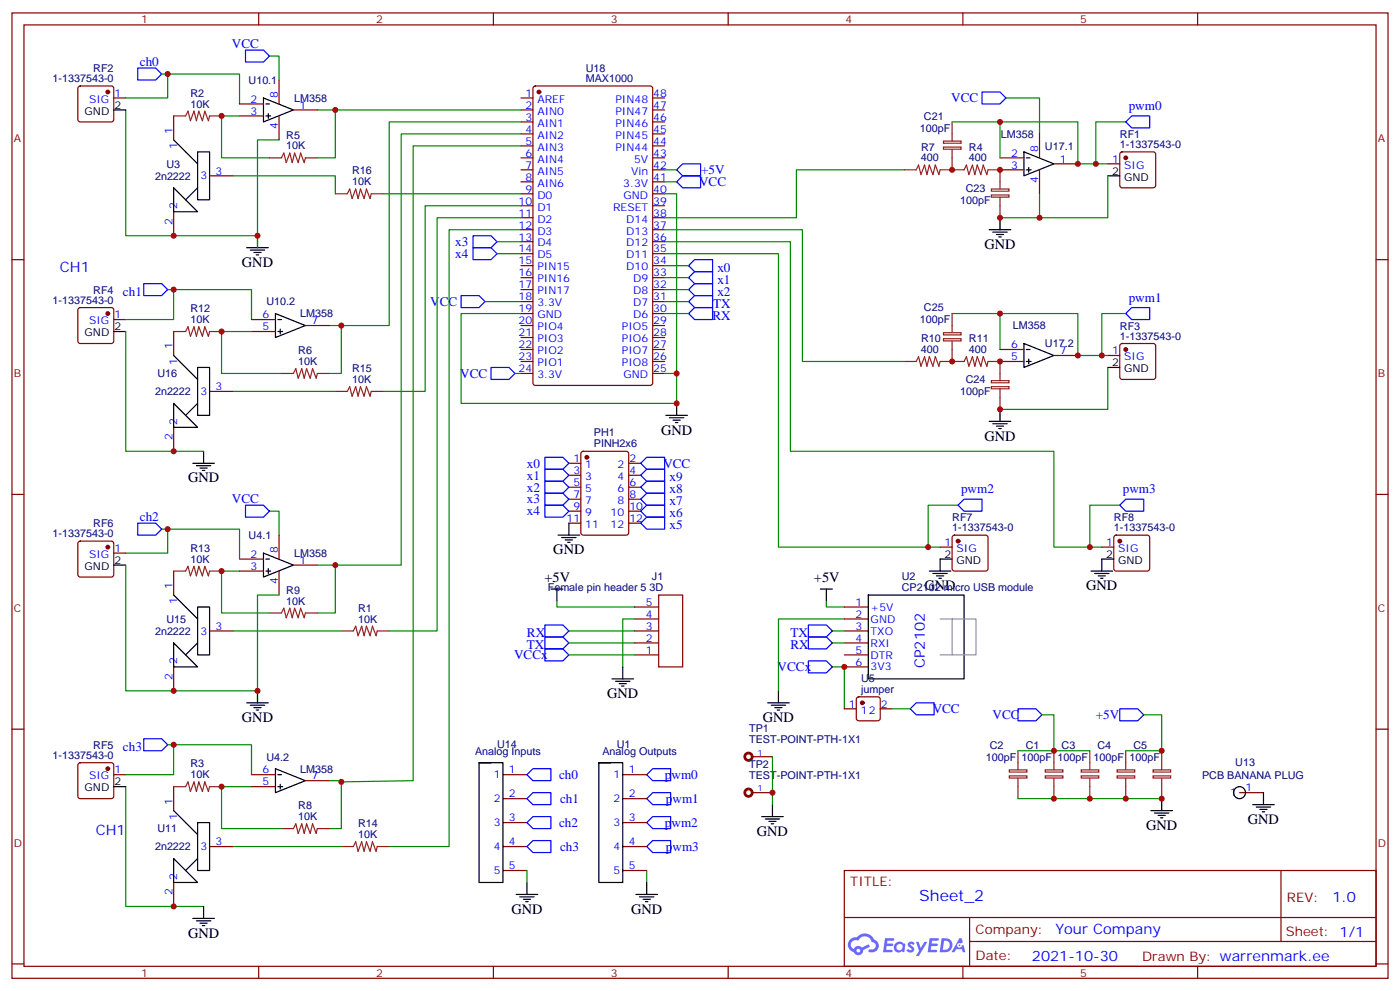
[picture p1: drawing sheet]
<svg xmlns="http://www.w3.org/2000/svg" width="412mm" height="292mm" viewBox="0 0 412 292" stroke-linecap="round" stroke-linejoin="round" font-family="sans-serif">
<g fill="none" stroke="#870000" stroke-width=".35">
<path d="M3.5 3.8h405.4v284.3h-405.4zM7.1 7.3h398.2v277.3h-398.2zM76.2 3.8v3.5M145.3 3.8v3.5M214.5 3.8v3.5M283.6 3.8v3.5M352.8 3.8v3.5M3.5 76.5h3.6M405.3 76.5h3.6M3.5 145.6h3.6M405.3 145.6h3.6M3.5 214.8h3.6"/>
<path d="M405.3 214.8h3.6M248.7 256.4h156.6v28.2h-156.6zM377.3 256.4v20.9M248.7 270.2h156.5M285.6 277.3h119.6M285.6 270.2v14.2M3.5 283.9h3.6M76.2 284.6v3.5M145.3 284.6v3.5M214.5 284.6v3.5M283.6 284.6v3.5M352.8 284.6v3.5"/>
<path d="M405.3 283.9h3.6"/>
</g>
<g fill="#5487ff">
<path d="M267.7 277.6a1.22 1.22 0 0 1 1.7 .2l-.4 .6a.47 .47 0 0 0-.3-.4 .47 .47 0 0 0-.5 .2l.1 .2a1.14 1.14 0 0 1 .8 1.8 1.14 1.14 0 0 1-1.9 0l-.2-.2 .5-.6 .7 .5a.29 .29 0 0 0 .3-.3 .29 .29 0 0 0-.2-.3 1.04 1.04 0 0 1-.6-1.7z"/>
<path d="M260.7 276.3h2.4l.3 .2-.2 .5-1.8 .1-.1 .8h1.5l.3 .4-.3 .4h-1.6l-.2 1.1h1.7l.2 .3-.2 .3-2.6 .1z"/>
<path d="M273.8 276.3h2.4l.3 .2-.1 .5-1.8 .1-.2 .8h1.6l.3 .4-.4 .4h-1.6l-.1 1.1h1.7l.2 .3-.2 .3-2.6 .1z"/>
<path d="M282.6 276.3h.7l.3 1.3-.6 .3a.69 .69 0 0 0-1 .3 .69 .69 0 0 0 .4 .9 .69 .69 0 0 0 .9-.6l.5-.2 .6 2.2h-.8l-.2-.9h-1.8l-.5 .9h-.8z"/>
<path d="M269.8 277.4h.8l.6 1.8 1.1-1.8h.9l-2.6 4.2h-.8l.9-1.5z"/>
<path d="M277.4 276.3l-.6 4.2h1.3a2.11 2.11 0 0 0 2.5-2.1 2.11 2.11 0 0 0-2.5-2.1zM278.1 277.1a1.39 1.39 0 0 1 1.7 1.4 1.39 1.39 0 0 1-1.8 1.3h-.3z"/>
<path d="M263.7 277.9a1.54 1.54 0 0 0-.1 2.2 1.54 1.54 0 0 0 2.2 .1l.6 .3 .3-2.3-.2-.3h-.4a1.49 1.49 0 0 0-2.4 0zM264 278.9a.94 .94 0 0 1 1.8 0 .94 .94 0 0 1-1.8 0z"/>
<path d="M250.4 276.7a2.18 2.18 0 0 0 1.1 3.7 1.44 1.44 0 0 0 1.6 .9 1.44 1.44 0 0 0 1.2-1.4l2-1.1-.5-.7-1.9 1a1.47 1.47 0 0 0-2.4 .4 1.39 1.39 0 0 1-.7-1.9 1.39 1.39 0 0 1 2-.5 2.12 2.12 0 0 1 2.2-1.3 2.12 2.12 0 0 1 1.9 1.7 1.14 1.14 0 0 1 1.1 1.4 1.14 1.14 0 0 1-1.7 .7 .43 .43 0 0 0-.5 .4 .43 .43 0 0 0 .4 .5 1.98 1.98 0 0 0 2.5-1.2 1.98 1.98 0 0 0-1.2-2.6 3.1 3.1 0 0 0-5.3-.6l-.9 .1zM252.3 280a.55 .55 0 0 1 1.1 0 .55 .55 0 0 1-1.1 0z"/>
<circle cx="282.6" cy="278.4" r=".26"/>
</g>
<g fill="none" stroke="#870000" stroke-width=".35">
<path d="M23.2 25.5l.4-.2h9.2l.5 .2 .2 .5v9.2l-.2 .5-.5 .2h-9.2l-.5-.2-.2-.5v-9.2zM33.5 28.9h3.5M51.2 34.1v7.1M70.6 34.1h7M70.6 30.6h7M82.2 23.6v7M82.2 34.1v7.1M86.4 32.4h7.1M153.5 32.4h3.5M153.5 28.9h3.5M153.5 35.9h3.5M153.5 39.4h3.5"/>
<path d="M157.2 25.5l.5-.2h33.9l.6 .5 .1 87-.5 .7h-34.1l-.7-.4v-87.1zM192.3 32.4h3.5M192.3 28.9h3.5M192.3 35.9h3.5M192.3 39.4h3.5M306.2 39.4v7.1M61.7 51.8h7.1M153.5 50h3.5M153.5 46.5h3.5M153.5 43h3.5M153.5 53.6h3.5M153.5 57.1h3.5"/>
<path d="M192.3 50h3.5M192.3 46.5h3.5M192.3 43h3.5M192.3 53.6h3.5M192.3 57.1h3.5M294.6 50h7M294.6 46.5h7M306.2 50v7.1M310.4 48.3h7.1M326.3 48.3h3.5M330.1 44.9l.5-.2h9.1l.5 .2 .2 .5v9.2l-.2 .5-.5 .2h-9.1l-.5-.2-.3-.5v-9.2zM51.2 62.4v7"/>
<path d="M153.5 60.6h3.5M153.5 64.1h3.5M153.5 67.7h3.5M153.5 71.2h3.5M153.5 74.7h3.5M153.5 78.2h3.5M192.3 60.6h3.5M192.3 64.1h3.5M192.3 67.7h3.5M192.3 71.2h3.5M192.3 74.7h3.5M192.3 78.2h3.5"/>
<path d="M23.2 90.8l.4-.2h9.2l.5 .2 .2 .5v9.2l-.2 .5-.5 .2h-9.2l-.5-.3-.2-.4v-9.2zM33.5 94.1h3.5M51.2 97.6v7.1M74.1 97.6h7M74.1 94.1h7M90 95.9h7M153.5 95.9h3.5M153.5 81.8h3.5M153.5 85.3h3.5M153.5 88.8h3.5M153.5 92.4h3.5M153.5 99.4h3.5"/>
<path d="M192.3 95.9h3.5M192.3 81.8h3.5M192.3 85.3h3.5M192.3 88.8h3.5M192.3 92.4h3.5M192.3 99.4h3.5M61.7 115.3h7.1M153.5 106.5h3.5M153.5 102.9h3.5M153.5 110h3.5M192.3 106.5h3.5M192.3 102.9h3.5"/>
<path d="M192.3 110h3.5M294.6 106.5h7M294.6 102.9h7M310.4 104.7h7.1M326.3 104.7h3.5M330.1 101.4l.5-.2h9.1l.5 .2 .2 .5v9.2l-.2 .5-.5 .2h-9.1l-.5-.3-.3-.4v-9.2zM51.2 125.9v7M23.2 159.6l.4-.2h9.2l.5 .2 .2 .5v9.2l-.2 .5-.5 .2h-9.2l-.5-.3-.2-.4v-9.2zM82.2 157.6v7.1M280.7 157.8l.5-.2h9.1l.5 .2 .2 .5v9.2l-.2 .5-.5 .2h-9.1l-.5-.2-.2-.5v-9.2zM328.3 157.8l.5-.2h9.2l.5 .2 .2 .5v9.2l-.3 .5-.4 .2h-9.2l-.5-.2-.2-.5v-9.2zM33.5 162.9h3.5"/>
<path d="M51.2 168.2v7.1M70.6 168.2h7M70.6 164.7h7M82.2 168.2v7.1M86.4 166.4h7.1M276.9 161.1h3.6M324.6 161.1h3.5M51.2 196.4v7.1M61.7 185.8h7.1M23.2 224.9l.4-.3h9.2l.5 .3 .2 .5v9.1l-.2 .5-.5 .2h-9.2l-.5-.2-.2-.5v-9.1zM33.5 228.2h3.5M51.2 231.7v7.1"/>
<path d="M74.1 228.2h7M74.1 231.7h7M90 229.9h7M148.2 228.2h7M148.2 235.2h7M183.4 228.2h7.1M183.4 235.2h7.1M221.9 222.9h5.6M365.1 233.5h7.1M51.2 259.9v7.1M61.7 249.3h7.1M148.2 242.3h7"/>
<path d="M148.2 249.3h7M148.2 256.4h7M183.4 242.3h7.1M183.4 249.3h7.1M183.4 256.4h7.1"/>
</g>
<g fill="none" stroke="#000" stroke-width=".35">
<path d="M33.5 32.4h3.5M77.6 28.9l8.8 3.5-8.8 3.5zM78.3 30.6h1.1M78.3 34.1h1.4M79 33.4v1.5M51.2 41.2l7 7.1v-3.6h3.5v14.1h-3.5v-10.5M51.2 55.3l7 7.1h-7zM58.2 55.3l-3.5 3.5M301.6 44.7l8.8 3.6-8.8 3.5zM302.3 46.5h1.1M302.3 50h1.4M303 49.3v1.4"/>
<path d="M326.3 51.8h3.5M72.7 73h6.3M73.7 73.7h4.3M74.8 74.4h2.1M75.5 75.1h.7M75.8 69.4v3.6M291.4 67.7h6.3M292.5 68.4h4.2M293.5 69.1h2.1M294.2 69.8h.7M294.6 64.1v3.6M33.5 97.6h3.5"/>
<path d="M81.1 92.4l8.9 3.5-8.9 3.5zM81.8 94.1h1.1M81.8 97.6h1.5M82.5 96.9v1.5M51.2 104.7l7 7.1v-3.6h3.5v14.1h-3.5v-10.5M51.2 118.8l7 7.1h-7zM58.2 118.8l-3.5 3.5M199.3 118.8v3.5M301.6 101.2l8.8 3.5-8.8 3.5zM302.3 102.9h1.1M302.3 106.5h1.4M303 105.8v1.4"/>
<path d="M326.3 108.2h3.5M56.8 136.5h6.3M57.9 137.2h4.2M58.9 137.9h2.1M59.6 138.6h.7M60 132.9v3.6M196.1 122.3h6.4M197.2 123h4.2M198.3 123.8h2.1M199 124.5h.7M291.4 124.1h6.3M292.5 124.8h4.2"/>
<path d="M293.5 125.5h2.1M294.2 126.2h.7M294.6 120.6v3.5M33.5 166.4h3.5M51.2 175.3l7 7v-3.5h3.5v14.1h-3.5v-10.6M77.6 162.9l8.8 3.5-8.8 3.6zM78.3 164.7h1.1M78.3 168.2h1.4M79 167.5v1.4M162.3 173.5h3.5M164 173.5v3.5M273.8 168.2h6.3"/>
<path d="M274.8 168.9h4.2M275.9 169.6h2.1M276.6 170.3h.7M280.5 164.7h-3.6v3.5M321.4 168.2h6.3M322.4 168.9h4.3M323.5 169.6h2.1M324.2 170.3h.7M328.1 164.7h-3.5v3.5M51.2 189.4l7 7h-7zM58.2 189.4l-3.5 3.5M180.3 200h6.3"/>
<path d="M183.4 196.4v3.6M72.7 207h6.3M73.7 207.7h4.3M74.8 208.4h2.1M75.5 209.1h.7M75.8 203.5v3.5M181.3 200.7h4.3M182.4 201.4h2.1M183.1 202.1h.7M33.5 231.7h3.5M51.2 238.8l7 7v-3.5h3.5v14.1h-3.5v-10.6M81.1 226.4l8.9 3.5-8.9 3.6z"/>
<path d="M81.8 231.7h1.5M81.8 228.2h1.1M82.5 231v1.4M141.1 224.6h7.1v35.3h-7.1v-35.3h3.5M176.4 224.6h7v35.3h-7v-35.3h3.5M369 237h6.4M370.1 237.7h4.2M371.1 238.4h2.1M371.8 239.1h.7M372.2 233.5v3.5M51.2 252.9l7 7h-7zM58.2 252.9l-3.5 3.5"/>
<path d="M155.2 259.9v3.6M190.5 259.9v3.6M56.8 270.5h6.3M57.9 271.2h4.2M58.9 271.9h2.1M59.6 272.6h.7M60 267v3.5M152 263.5h6.4M153.1 264.2h4.2M154.2 264.9h2.1M154.9 265.6h.7M187.3 263.5h6.4"/>
<path d="M188.4 264.2h4.2M189.4 264.9h2.2M190.1 265.6h.8"/>
<circle cx="365.1" cy="233.5" r="1.76"/>
</g>
<g fill="none" stroke="#8c2424" stroke-width=".35">
<path d="M51.2 34.1h3.5l.7-1.4 .7 2.9 1-2.9 .8 2.9 .7-2.9 1 2.9 .7-2.9 1.1 2.9 .3-1.5h3.6M280.5 35.9v5.7M79.4 46.5h3.5l.7-1.4 .7 2.8 1.1-2.8 .7 2.8 .7-2.8 1 2.8 .7-2.8 1.1 2.8 .4-1.4h3.5M266.3 50h3.6l.7-1.4 .7 2.8 1-2.8 .7 2.8 .8-2.8 1 2.8 .7-2.8 1.1 2.8 .3-1.4h7.1l.7-1.4 .7 2.8 1.1-2.8 .7 2.8 .7-2.8 1 2.8 .7-2.8 1.1 2.8 .3-1.4h3.6v5.7M277.9 43.3h5.2v.7h-5.2zM277.9 41.6h5.2v.6h-5.2zM280.5 44v6M292 57.4h5.2v.7h-5.2zM292 55.7h5.2v.6h-5.2zM294.6 58.1v6M51.2 97.6h3.5l.7-1.4 .7 2.9 1-2.9 .8 2.9 .7-2.9 1 2.9 .7-2.9 1.1 2.9 .3-1.5h3.6M277.9 99.8h5.2v.6h-5.2z"/>
<path d="M277.9 98h5.2v.6h-5.2zM280.5 92.4v5.6M82.9 110h3.5l.7-1.4 .7 2.8 1.1-2.8 .7 2.8 .7-2.8 1.1 2.8 .7-2.8 1 2.8 .4-1.4h3.5M266.3 106.5h3.6l.7-1.4 .7 2.8 1-2.8 .7 2.8 .8-2.8 1 2.8 .7-2.8 1.1 2.8 .3-1.4h7.1l.7-1.4 .7 2.8 1.1-2.8 .7 2.8 .7-2.8 1 2.8 .7-2.8 1.1 2.8 .3-1.4h3.6v5.6M280.5 100.5v6M292 113.9h5.2v.6h-5.2zM292 112.1h5.2v.6h-5.2zM294.6 114.6v6M51.2 168.2h3.5l.7-1.4 .7 2.8 1-2.8 .8 2.8 .7-2.8 1 2.8 .7-2.8 1.1 2.8 .3-1.4h3.6M79.4 180.6h3.5l.7-1.5 .7 2.9 1.1-2.9 .7 2.9 .7-2.9 1 2.9 .7-2.9 1.1 2.9 .4-1.4h3.5M51.2 231.7h3.5l.7-1.4 .7 2.8 1-2.8 .8 2.8 .7-2.8 1 2.8 .7-2.8 1.1 2.8 .3-1.4h3.6M82.9 244.1h3.5l.7-1.5 .7 2.9 1.1-2.9 .7 2.9 .7-2.9 1.1 2.9 .7-2.9 1 2.9 .4-1.4h3.5"/>
</g>
<g fill="none" stroke="#00f" stroke-width=".35">
<path d="M72.3 14.7h5.3l1.8 1.8-1.8 1.8h-5.3zM40.6 20h5.3l1.7 1.8-1.7 1.8h-5.3zM289.3 27.1h5.3l1.7 1.8-1.7 1.7h-5.3zM333.4 34.1h5.3v3.6h-5.3l-1.8-1.8zM199.3 50l1.8-1.7h5.3v3.5h-5.3zM199.3 53.6l1.8-1.8h5.3v3.5h-5.3zM42.3 83.5h5.3l1.8 1.8-1.8 1.8h-5.3zM135.8 87.1h5.3l1.8 1.7-1.8 1.8h-5.3zM202.8 92.4l1.8-1.8h5.3v3.5h-5.3zM202.8 88.8l1.8-1.7h5.3v3.5h-5.3zM333.4 90.6h5.3v3.5h-5.3l-1.8-1.7zM144.6 108.2h5.3l1.8 1.8-1.8 1.8h-5.3z"/>
<path d="M40.6 154.1h5.3l1.7 1.8-1.7 1.7h-5.3zM72.3 148.8h5.3l1.8 1.8-1.8 1.7h-5.3zM282.2 148.8l1.8-1.8h5.3v3.6h-5.3zM329.8 148.8l1.8-1.8h5.3v3.6h-5.3zM160.5 184.1h5.3l1.8 1.7-1.8 1.8h-5.3zM160.5 187.6h5.3l1.8 1.8-1.8 1.7h-5.3zM42.3 217.6h5.3l1.8 1.8-1.8 1.7h-5.3zM155.2 228.2l1.8-1.8h5.3v3.5h-5.3zM155.2 235.2l1.8-1.7h5.3v3.5h-5.3zM190.5 235.2l1.8-1.7h5.3v3.5h-5.3zM190.5 228.2l1.8-1.8h5.3v3.5h-5.3zM155.2 242.3l1.8-1.8h5.3v3.6h-5.3z"/>
<path d="M155.2 249.3l1.8-1.7h5.3v3.5h-5.3zM190.5 242.3l1.8-1.8h5.3v3.6h-5.3zM192.3 247.6h5.3v3.5h-5.3l-1.8-1.8z"/>
</g>
<g fill="none" stroke="#008700" stroke-width=".35">
<path d="M79.4 16.5h2.8v7.1M37 32.4v37h38.8M47.6 21.8h23v8.8M49.4 21.8v7.1h-12.4M70.6 34.1h-5.3v12.4h14.1M93.5 32.4h5.3v14.1h-5.3M98.8 32.4h54.7M153.5 35.9h-38.8v60h-14.2M153.5 39.4h-35.3v127h-19.4M280.5 35.9h37v12.4h5.3v-12.4h8.8M294.6 35.9v10.6M296.3 28.9h9.9v10.5"/>
<path d="M82.2 41.2h-6.4v31.8M195.8 57.1h3.5v61.7h-63.5v-26.4h17.7M195.8 50h3.5M266.3 50h-31.7v14.1h-38.8M306.2 57.1v7h-11.6M322.8 48.3h3.5M326.3 51.8v12.3h-20.1M195.8 74.7h33.5v86.4h44.1v-12.3h8.8M195.8 71.2h37v61.7h77.6v28.2h10.6v-12.3h8.8M195.8 67.7h40.6v38.8h29.9M37 97.6v35.3h23M49.4 85.3h24.7v8.8"/>
<path d="M51.2 85.3v8.8h-14.2M74.1 97.6h-8.8v12.4h17.6M97 95.9h3.5v14.1h-3.5M142.9 88.8h10.6M280.5 92.4h14.1v10.5M294.6 92.4h22.9v12.3h8.8M331.6 92.4h-7v12.3M195.8 110h3.5M326.3 108.2v12.4h-31.7M47.6 155.9h23v8.8M49.4 155.9v7h-12.4M79.4 150.6h2.8v7"/>
<path d="M37 166.4v37.1h38.8M70.6 168.2h-5.3v12.4h14.1M82.2 175.3h-6.4v31.7M93.5 166.4h5.3v14.2h-5.3M273.4 161.1h3.5M321 161.1h3.6M49.4 219.4h24.7v8.8M51.2 219.4v8.8h-14.2M37 231.7v35.3h23M74.1 231.7h-8.8v12.4h17.6M97 229.9h3.5v14.2h-3.5M155.2 256.4v3.5"/>
<path d="M190.5 256.4v3.5"/>
</g>
<g fill="#870000" stroke="#870000" stroke-width=".35">
<circle cx="31.7" cy="27.1" r=".53"/>
<circle cx="331.6" cy="46.5" r=".53"/>
<circle cx="331.6" cy="102.9" r=".53"/>
<circle cx="31.7" cy="92.4" r=".53"/>
<circle cx="282.2" cy="159.4" r=".53"/>
<circle cx="329.8" cy="159.4" r=".53"/>
<circle cx="158.7" cy="27.1" r=".53"/>
<circle cx="31.7" cy="226.4" r=".53"/>
<circle cx="31.7" cy="161.1" r=".53"/>
<circle cx="220.5" cy="222.9" r="1.32"/>
</g>
<circle cx="220.5" cy="222.9" r=".86" fill="#fff" stroke="#870000" stroke-width=".35"/>
<path d="M221.9 233.5h5.6" fill="none" stroke="#870000" stroke-width=".35"/>
<circle cx="220.5" cy="233.5" r="1.32" fill="#870000" stroke="#870000" stroke-width=".35"/>
<circle cx="220.5" cy="233.5" r=".86" fill="#fff" stroke="#870000" stroke-width=".35"/>
<g fill="none" stroke="#000" stroke-width=".35">
<path d="M164.4 157.6h6.3M165.5 158.3h4.2M166.5 159h2.1M167.2 159.7h.7M167.6 154.1v3.5M241.7 173.5h3.5M243.4 173.5v3.5M255.8 175.3h28.2v24.7h-28.2zM226.1 207h6.4M227.2 207.7h4.2M228.2 208.4h2.2M229 209.1h.7"/>
<path d="M229.3 203.5v3.5M227.5 237v3.5M339 238.8h6.4M340.1 239.5h4.2M342.2 235.2v3.6M224.4 240.5h6.3M225.4 241.2h4.3M226.5 241.9h2.1M227.2 242.6h.7M341.1 240.2h2.2M341.8 240.9h.7"/>
</g>
<g fill="none" stroke="#008700" stroke-width=".35">
<path d="M68.8 51.8h30v5.3M112.9 57.1h40.6M153.5 43h-31.8v186.9l-21.2 .4M195.8 53.6h3.5M146.4 71.2h7.1M146.4 74.7h7.1M153.5 64.1h-24.7v121.7h-14.1M153.5 60.6h-28.3v54.7h-12.3M153.5 67.7h-21.2v181.6h-17.6M195.8 78.2h7M195.8 92.4h7M195.8 88.8h7"/>
<path d="M195.8 85.3h7M195.8 81.8h7M68.8 115.3h30M151.7 110h1.8M164 177v1.8h23M243.4 177v1.8h5.3M68.8 185.8h31.7M167.6 185.8h19.4M167.6 189.4h19.4M167.6 192.9h19.4M187 182.3h-3.6v14.1M245.2 196.4h3.5v12.4"/>
<path d="M245.2 185.8h3.5M245.2 189.4h3.5M248.7 182.3h-19.4v21.2M262.8 208.8h5.3M306.9 210.5h3.5v10.6h-10.5M336.9 210.5h5.3v10.6h-10.6M227.5 222.9v14.1M299.9 235.2h42.3M310.4 221.1h10.6M68.8 249.3h31.7"/>
</g>
<g fill="none" stroke="#8c2424" stroke-width=".35">
<path d="M98.8 57.1h3.5l.7-1.4 .7 2.8 1.1-2.8 .7 2.8 .7-2.8 1 2.8 .7-2.8 1.1 2.8 .4-1.4h3.5M98.8 115.3h3.5l.7-1.4 .7 2.8 1.1-2.8 .7 2.8 .7-2.8 1 2.8 .7-2.8 1.1 2.8 .4-1.4h3.5M100.5 185.8h3.6l.7-1.4 .7 2.9 1-2.9 .7 2.9 .7-2.9 1.1 2.9 .7-2.9 1.1 2.9 .3-1.5h3.6M297.3 228.5h5.2v.7h-5.2zM297.3 226.8h5.2v.6h-5.2zM299.9 221.1v5.7M299.9 229.2v6M307.9 228.5h5.2v.7h-5.2zM307.9 226.8h5.2v.6h-5.2zM310.4 221.1v5.7M310.4 229.2v6M318.5 228.5h5.2v.7h-5.2z"/>
<path d="M318.5 226.8h5.2v.6h-5.2zM321 221.1v5.7M321 229.2v6M329.1 228.5h5.2v.7h-5.2zM329.1 226.8h5.2v.6h-5.2zM331.6 221.1v5.7M331.6 229.2v6M339.7 228.5h5.1v.7h-5.1zM339.7 226.8h5.1v.6h-5.1zM342.2 221.1v5.7M342.2 229.2v6M100.5 249.3h3.6l.7-1.4 .7 2.9 1-2.9 .7 2.9 .7-2.9 1.1 2.9 .7-2.9 1.1 2.9 .3-1.5h3.6"/>
</g>
<g fill="none" stroke="#00f" stroke-width=".35">
<path d="M139.3 69.4h5.3l1.8 1.8-1.8 1.8h-5.3zM139.3 73h5.3l1.8 1.7-1.8 1.8h-5.3zM202.8 78.2l1.8-1.7h5.3v3.5h-5.3zM202.8 81.8l1.8-1.8h5.3v3.5h-5.3zM204.6 83.5h5.3v3.6h-5.3l-1.8-1.8zM160.5 134.7h5.3l1.8 1.8-1.8 1.7h-5.3zM160.5 138.2h5.3l1.8 1.8-1.8 1.7h-5.3zM188.7 136.5l1.8-1.8h5.3v3.5h-5.3zM188.7 140l1.8-1.8h5.3v3.5h-5.3zM160.5 141.7h5.3l1.8 1.8-1.8 1.8h-5.3zM160.5 145.3h5.3l1.8 1.7-1.8 1.8h-5.3zM160.5 148.8h5.3l1.8 1.8-1.8 1.7h-5.3z"/>
<path d="M188.7 143.5l1.8-1.8h5.3v3.6h-5.3zM188.7 147l1.8-1.7h5.3v3.5h-5.3zM188.7 150.6l1.8-1.8h5.3v3.5h-5.3zM188.7 154.1l1.8-1.8h5.3v3.6h-5.3zM160.5 191.1h5.3l1.8 1.8-1.8 1.8h-5.3zM238.1 194.7h5.3l1.8 1.7-1.8 1.8h-5.3zM238.1 184.1h5.3l1.8 1.7-1.8 1.8h-5.3zM238.1 187.6h5.3l1.8 1.8-1.8 1.7h-5.3zM268.1 208.8l1.8-1.8h5.3v3.5h-5.3zM299.9 208.8h5.3l1.7 1.7-1.7 1.8h-5.3zM329.8 208.8h5.3l1.8 1.7-1.8 1.8h-5.3z"/>
</g>
<g fill="none" stroke="#870000" stroke-width=".35">
<path d="M167.6 136.5h3.5M167.6 140h3.5M171.3 133.1l.5-.2h12.7l.7 .5v23.5l-.5 .7h-12.9l-.6-.4-.1-23.6zM185.2 136.5h3.5M185.2 140h3.5M167.6 143.5h3.5M167.6 154.1h3.5M167.6 147h3.5M167.6 150.6h3.5M185.2 143.5h3.5M185.2 154.1h3.5M185.2 147h3.5"/>
<path d="M185.2 150.6h3.5M187 178.8h7M194 175.3h7.1v21.1h-7.1zM248.7 178.8h7.1M187 182.3h7M187 185.8h7M187 189.4h7M187 192.9h7M248.7 182.3h7.1M248.7 185.8h7.1M248.7 189.4h7.1M248.7 192.9h7.1"/>
<path d="M248.7 196.4h7.1M248.7 208.8h3.5M252.5 205.5l.4-.3h5.7l.5 .3 .2 .5v5.6l-.2 .5-.5 .2h-5.7l-.5-.2-.2-.5v-5.6zM259.3 208.8h3.5"/>
</g>
<g fill="#870000" stroke="#870000" stroke-width=".35">
<circle cx="172.9" cy="134.7" r=".53"/>
<circle cx="254" cy="207" r=".53"/>
</g>
<path d="M276.9 182.3h3.6M276.9 192.9h3.6M280.5 182.3h7v10.6h-7z" fill="none" stroke="#999" stroke-width=".35"/>
<g fill="#c00">
<circle cx="280.5" cy="50" r=".88"/>
<circle cx="280.5" cy="106.5" r=".88"/>
<circle cx="294.6" cy="50" r=".88"/>
<circle cx="294.6" cy="106.5" r=".88"/>
<circle cx="294.6" cy="64.1" r=".88"/>
<circle cx="317.5" cy="48.3" r=".88"/>
<circle cx="294.6" cy="35.9" r=".88"/>
<circle cx="98.8" cy="32.4" r=".88"/>
<circle cx="100.5" cy="95.9" r=".88"/>
<circle cx="75.8" cy="69.4" r=".88"/>
<circle cx="306.2" cy="64.1" r=".88"/>
<circle cx="322.8" cy="48.3" r=".88"/>
<circle cx="294.6" cy="120.6" r=".88"/>
<circle cx="317.5" cy="104.7" r=".88"/>
<circle cx="324.6" cy="104.7" r=".88"/>
<circle cx="294.6" cy="92.4" r=".88"/>
<circle cx="273.4" cy="161.1" r=".88"/>
<circle cx="321" cy="161.1" r=".88"/>
<circle cx="51.2" cy="69.4" r=".88"/>
<circle cx="65.3" cy="34.1" r=".88"/>
<circle cx="51.2" cy="132.9" r=".88"/>
<circle cx="65.3" cy="97.6" r=".88"/>
<circle cx="65.3" cy="231.7" r=".88"/>
<circle cx="51.2" cy="267" r=".88"/>
<circle cx="65.3" cy="168.2" r=".88"/>
<circle cx="51.2" cy="203.5" r=".88"/>
<circle cx="75.8" cy="203.5" r=".88"/>
<circle cx="98.8" cy="166.4" r=".88"/>
<circle cx="51.2" cy="219.4" r=".88"/>
<circle cx="49.4" cy="155.9" r=".88"/>
<circle cx="49.4" cy="21.8" r=".88"/>
<circle cx="51.2" cy="85.3" r=".88"/>
<circle cx="199.3" cy="110" r=".88"/>
<circle cx="199.3" cy="118.8" r=".88"/>
<circle cx="227.5" cy="233.5" r=".88"/>
<circle cx="100.5" cy="230.3" r=".88"/>
<circle cx="342.2" cy="235.2" r=".88"/>
<circle cx="310.4" cy="235.2" r=".88"/>
<circle cx="321" cy="235.2" r=".88"/>
<circle cx="331.6" cy="235.2" r=".88"/>
<circle cx="342.2" cy="221.1" r=".88"/>
<circle cx="310.4" cy="221.1" r=".88"/>
<circle cx="248.7" cy="196.4" r=".88"/>
</g>
<text font-size="4.6" fill="#00f" x="270.8" y="265.4">Sheet_2</text>
<g font-size="4.2">
<text x="290" y="73.3">GND</text>
<text x="71.3" y="78.6">GND</text>
<text x="194.7" y="128">GND</text>
<text x="290" y="129.8">GND</text>
<text x="55.4" y="142.1">GND</text>
<text x="163" y="163.3">GND</text>
<text x="160.4" y="171.4">+5V</text>
<text x="239.8" y="171.4">+5V</text>
<text x="272.3" y="173.8">GND</text>
<text x="320" y="173.8">GND</text>
<text x="178.9" y="205.6">GND</text>
<text x="71.3" y="212.7">GND</text>
<text x="224.7" y="212.7">GND</text>
<text x="337.6" y="244.4">GND</text>
<text x="367.6" y="242.6">GND</text>
<text x="223" y="246.2">GND</text>
<text x="150.6" y="269.1">GND</text>
<text x="185.9" y="269.1">GND</text>
<text x="55.4" y="276.2">GND</text>
</g>
<g font-size="4.2" fill="#00f">
<text x="17.6" y="80">CH1</text>
<text x="272.4" y="196.8" transform="rotate(-90 272.4 196.8)">CP2102</text>
<text x="28.2" y="245.8">CH1</text>
<text x="392.5" y="265.7">1.0</text>
<text x="310.9" y="275.2">Your Company</text>
<text x="304" y="283">2021-10-30</text>
</g>
<g font-size="3.9" fill="#00f">
<text x="68.3" y="14.2">VCC</text>
<text x="41.2" y="19.5">ch0</text>
<text x="280.2" y="30.1">VCC</text>
<text x="332.5" y="32.4">pwm0</text>
<text x="206.5" y="51.2">+5V</text>
<text x="205.9" y="54.8">VCC</text>
<text x="134.1" y="72.4">x3</text>
<text x="134.1" y="76">x4</text>
<text x="211.3" y="80">x0</text>
<text x="211.3" y="83.5">x1</text>
<text x="36.2" y="87.1">ch1</text>
<text x="211.3" y="87.1">x2</text>
<text x="332.5" y="88.8">pwm1</text>
<text x="126.8" y="90.1">VCC</text>
<text x="209.8" y="94.1">RX</text>
<text x="210" y="90.6">TX</text>
<text x="135.6" y="111.2">VCC</text>
<text x="155.2" y="137.7">x0</text>
<text x="195.4" y="137.7">VCC</text>
<text x="155.2" y="141.2">x1</text>
<text x="197.2" y="141.7">x9</text>
<text x="68.3" y="148.3">VCC</text>
<text x="155.2" y="144.8">x2</text>
<text x="155.2" y="148.3">x3</text>
<text x="197.2" y="145.3">x8</text>
<text x="197.2" y="148.8">x7</text>
<text x="283.1" y="145.3">pwm2</text>
<text x="330.7" y="145.3">pwm3</text>
<text x="41.2" y="153.6">ch2</text>
<text x="155.2" y="151.8">x4</text>
<text x="197.2" y="152.3">x6</text>
<text x="197.2" y="155.9">x5</text>
<text x="155.2" y="187.6">RX</text>
<text x="155.2" y="191.1">TX</text>
<text x="232.8" y="187.6">TX</text>
<text x="232.8" y="191.1">RX</text>
<text x="151.4" y="194.1">VCCx</text>
<text x="229.1" y="197.7">VCCx</text>
<text x="274.7" y="210">VCC</text>
<text x="292.4" y="211.8">VCC</text>
<text x="322.8" y="211.7">+5V</text>
<text x="36.2" y="221.1">ch3</text>
<text x="164.7" y="229.4">ch0</text>
<text x="195.9" y="229.4">pwm0</text>
<text x="165" y="236.5">ch1</text>
<text x="196.2" y="236.5">pwm1</text>
<text x="164.7" y="243.6">ch2</text>
<text x="195.9" y="243.6">pwm2</text>
<text x="165" y="250.6">ch3</text>
<text x="196.2" y="250.6">pwm3</text>
</g>
<g font-size="3.9" fill="#800">
<text x="250.5" y="261">TITLE:</text>
<text x="379.1" y="265.7">REV:</text>
<text x="287.4" y="275.2">Company:</text>
<text x="378.7" y="275.8">Sheet: 1/1</text>
<text x="287.4" y="282.9">Date:</text>
<text x="336.4" y="282.9">Drawn By: warrenmark.ee</text>
</g>
<g font-size="3.2" fill="#800">
<text x="41.6" y="6.8">1</text>
<text x="110.8" y="6.8">2</text>
<text x="179.9" y="6.8">3</text>
<text x="249.1" y="6.8">4</text>
<text x="318.2" y="6.8">5</text>
<text x="4.1" y="41.9">A</text>
<text x="405.9" y="41.9">A</text>
<text x="4.1" y="111.1">B</text>
<text x="405.9" y="111.1">B</text>
<text x="4.1" y="180.2">C</text>
<text x="405.9" y="180.2">C</text>
<text x="4.1" y="249.3">D</text>
<text x="405.9" y="249.3">D</text>
<text x="41.6" y="287.6">1</text>
<text x="110.8" y="287.6">2</text>
<text x="179.9" y="287.6">3</text>
<text x="249.1" y="287.6">4</text>
<text x="318.2" y="287.6">5</text>
</g>
<g font-size="3.2" fill="#000080">
<text x="27.5" y="21.2">RF2</text>
<text x="172.5" y="21.1">U18</text>
<text x="15.5" y="24.2">1-1337543-0</text>
<text x="56.1" y="28.5">R2</text>
<text x="73.2" y="24.7">U10.1</text>
<text x="86.7" y="30">LM358</text>
<text x="172.5" y="24.3">MAX1000</text>
<text x="56.1" y="31.7">10K</text>
<text x="272.2" y="35.3">C21</text>
<text x="84.3" y="40.8">R5</text>
<text x="271" y="38.8">100pF</text>
<text x="294.8" y="40.6">LM358</text>
<text x="329.9" y="40.6">RF1</text>
<text x="84.3" y="44">10K</text>
<text x="271.3" y="47.6">400</text>
<text x="271.3" y="44.3">R7</text>
<text x="285.4" y="47.6">400</text>
<text x="285.4" y="44.3">R4</text>
<text x="307.8" y="44.1">U17.1</text>
<text x="329.9" y="43.6">1-1337543-0</text>
<text x="45.7" y="52.9">2n2222</text>
<text x="49.1" y="49.4">U3</text>
<text x="103.7" y="51.4">R16</text>
<text x="103.7" y="54.6">10K</text>
<text x="282.8" y="60">100pF</text>
<text x="284.5" y="56.5">C23</text>
<text x="15.5" y="89.4">1-1337543-0</text>
<text x="27.5" y="86.5">RF4</text>
<text x="78.5" y="90">U10.2</text>
<text x="56.1" y="95.2">10K</text>
<text x="56.1" y="92">R12</text>
<text x="88.5" y="93.5">LM358</text>
<text x="271" y="95.3">100pF</text>
<text x="272.2" y="91.7">C25</text>
<text x="271.3" y="100.8">R10</text>
<text x="285.4" y="100.8">R11</text>
<text x="298.4" y="97">LM358</text>
<text x="329.9" y="100">1-1337543-0</text>
<text x="329.9" y="97.1">RF3</text>
<text x="87.9" y="107.5">10K</text>
<text x="87.9" y="104.3">R6</text>
<text x="271.3" y="104">400</text>
<text x="285.4" y="104">400</text>
<text x="307.8" y="102.3">U17.2</text>
<text x="46.4" y="111.1">U16</text>
<text x="103.7" y="112.8">10K</text>
<text x="103.7" y="109.6">R15</text>
<text x="284.5" y="112.9">C24</text>
<text x="45.7" y="116.4">2n2222</text>
<text x="282.8" y="116.4">100pF</text>
<text x="174.9" y="131.8">PINH2x6</text>
<text x="174.9" y="128.5">PH1</text>
<text x="27.5" y="155.3">RF6</text>
<text x="280.5" y="153.5">RF7</text>
<text x="328.1" y="153.5">RF8</text>
<text x="15.5" y="158.2">1-1337543-0</text>
<text x="73.2" y="158.8">U4.1</text>
<text x="280.5" y="156.4">1-1337543-0</text>
<text x="328.1" y="156.4">1-1337543-0</text>
<text x="56.1" y="165.7">10K</text>
<text x="56.1" y="162.5">R13</text>
<text x="86.7" y="164">LM358</text>
<text x="192.1" y="171">J1</text>
<text x="265.7" y="170.9">U2</text>
<text x="84.3" y="178.1">10K</text>
<text x="84.3" y="174.9">R9</text>
<text x="161.4" y="174.2">Female pin header 5 3D</text>
<text x="265.7" y="174.1">CP2102 micro USB module</text>
<text x="49.1" y="183.4">U15</text>
<text x="105.5" y="183.4">10K</text>
<text x="105.5" y="180.2">R1</text>
<text x="45.7" y="187">2n2222</text>
<text x="253.7" y="201">U5</text>
<text x="253.7" y="204.2">jumper</text>
<text x="220.7" y="215.7">TP1</text>
<text x="27.5" y="220.5">RF5</text>
<text x="146.4" y="220.4">U14</text>
<text x="181.7" y="220.4">U1</text>
<text x="220.7" y="218.9">TEST-POINT-PTH-1X1</text>
<text x="291.6" y="220.5">C2</text>
<text x="302.1" y="220.5">C1</text>
<text x="312.7" y="220.5">C3</text>
<text x="323.3" y="220.5">C4</text>
<text x="333.9" y="220.5">C5</text>
<text x="15.5" y="223.5">1-1337543-0</text>
<text x="56.1" y="226">R3</text>
<text x="78.5" y="224">U4.2</text>
<text x="88.5" y="227.5">LM358</text>
<text x="139.9" y="222.3">Analog Inputs</text>
<text x="177.5" y="222.3">Analog Outputs</text>
<text x="220.7" y="226.3">TP2</text>
<text x="290.4" y="224">100pF</text>
<text x="300.9" y="224">100pF</text>
<text x="311.5" y="224">100pF</text>
<text x="322.1" y="224">100pF</text>
<text x="332.7" y="224">100pF</text>
<text x="363.9" y="225.7">U13</text>
<text x="56.1" y="229.2">10K</text>
<text x="220.7" y="229.5">TEST-POINT-PTH-1X1</text>
<text x="354.1" y="229.4">PCB BANANA PLUG</text>
<text x="87.9" y="238.4">R8</text>
<text x="46.4" y="245.2">U11</text>
<text x="87.9" y="241.6">10K</text>
<text x="105.5" y="243.7">R14</text>
<text x="45.7" y="250.5">2n2222</text>
<text x="105.5" y="246.9">10K</text>
</g>
<g font-size="3.2" fill="#00f">
<text x="33.7" y="28.5">1</text>
<text x="81.8" y="28.9" transform="rotate(-90 81.8 28.9)">8</text>
<text x="154.8" y="28.5">1</text>
<text x="192.4" y="28.5">48</text>
<text x="26.2" y="30.3">SIG</text>
<text x="73.8" y="33.8">3</text>
<text x="73.8" y="30.3">2</text>
<text x="88.2" y="32">1</text>
<text x="154.8" y="32">2</text>
<text x="154.8" y="35.6">3</text>
<text x="158.3" y="30.3">AREF</text>
<text x="158.3" y="33.8">AIN0</text>
<text x="181.3" y="33.8">PIN47</text>
<text x="181.3" y="30.3">PIN48</text>
<text x="192.4" y="35.6">46</text>
<text x="192.4" y="32">47</text>
<text x="50.8" y="39.4" transform="rotate(-90 50.8 39.4)">1</text>
<text x="81.8" y="37.9" transform="rotate(-90 81.8 37.9)">4</text>
<text x="154.8" y="39.1">4</text>
<text x="158.3" y="37.3">AIN1</text>
<text x="158.3" y="40.9">AIN2</text>
<text x="181.3" y="40.9">PIN45</text>
<text x="181.3" y="37.3">PIN46</text>
<text x="192.4" y="39.1">45</text>
<text x="52.2" y="43.9" transform="rotate(-90 52.2 43.9)">1</text>
<text x="154.8" y="42.6">5</text>
<text x="154.8" y="46.1">6</text>
<text x="158.3" y="44.4">AIN3</text>
<text x="158.3" y="47.9">AIN4</text>
<text x="181.3" y="44.4">PIN44</text>
<text x="186.8" y="47.9">5V</text>
<text x="192.4" y="46.1">43</text>
<text x="192.4" y="42.6">44</text>
<text x="297.8" y="46.1">2</text>
<text x="305.9" y="44.7" transform="rotate(-90 305.9 44.7)">8</text>
<text x="312.2" y="47.9">1</text>
<text x="327.7" y="47.9">1</text>
<text x="59" y="52.8">3</text>
<text x="63.5" y="51.4">3</text>
<text x="154.8" y="49.7">7</text>
<text x="154.8" y="53.2">8</text>
<text x="158.3" y="51.4">AIN5</text>
<text x="185.9" y="51.4">Vin</text>
<text x="192.4" y="53.2">41</text>
<text x="192.4" y="49.7">42</text>
<text x="297.8" y="49.7">3</text>
<text x="305.9" y="53.8" transform="rotate(-90 305.9 53.8)">4</text>
<text x="331.2" y="49.7">SIG</text>
<text x="154.8" y="56.7">9</text>
<text x="158.3" y="55">AIN6</text>
<text x="158.3" y="58.5">D0</text>
<text x="183.6" y="55">3.3V</text>
<text x="183.7" y="58.5">GND</text>
<text x="192.4" y="56.7">40</text>
<text x="52.2" y="61.7" transform="rotate(-90 52.2 61.7)">2</text>
<text x="152.8" y="60.3">10</text>
<text x="152.8" y="63.8">11</text>
<text x="158.3" y="62">D1</text>
<text x="158.3" y="65.5">D2</text>
<text x="180.6" y="62">RESET</text>
<text x="184.5" y="65.5">D14</text>
<text x="192.4" y="63.8">38</text>
<text x="192.4" y="60.3">39</text>
<text x="50.8" y="66.2" transform="rotate(-90 50.8 66.2)">2</text>
<text x="152.8" y="67.3">12</text>
<text x="152.8" y="70.8">13</text>
<text x="158.3" y="69.1">D3</text>
<text x="184.5" y="69.1">D13</text>
<text x="192.4" y="70.8">36</text>
<text x="192.4" y="67.3">37</text>
<text x="152.8" y="74.4">14</text>
<text x="152.8" y="77.9">15</text>
<text x="158.3" y="72.6">D4</text>
<text x="158.3" y="76.1">D5</text>
<text x="184.5" y="76.1">D11</text>
<text x="184.5" y="72.6">D12</text>
<text x="192.4" y="77.9">34</text>
<text x="192.4" y="74.4">35</text>
<text x="152.8" y="81.4">16</text>
<text x="158.3" y="79.7">PIN15</text>
<text x="158.3" y="83.2">PIN16</text>
<text x="184.5" y="79.7">D10</text>
<text x="186.5" y="83.2">D9</text>
<text x="192.4" y="81.4">33</text>
<text x="152.8" y="84.9">17</text>
<text x="152.8" y="88.5">18</text>
<text x="158.3" y="86.7">PIN17</text>
<text x="186.5" y="86.7">D8</text>
<text x="192.4" y="88.5">31</text>
<text x="192.4" y="84.9">32</text>
<text x="26.2" y="95.5">SIG</text>
<text x="33.7" y="93.8">1</text>
<text x="77.4" y="93.8">6</text>
<text x="91.7" y="95.5">7</text>
<text x="152.8" y="92">19</text>
<text x="152.8" y="95.5">20</text>
<text x="158.3" y="90.2">3.3V</text>
<text x="158.3" y="93.8">GND</text>
<text x="186.5" y="93.8">D6</text>
<text x="186.5" y="90.2">D7</text>
<text x="192.4" y="95.5">29</text>
<text x="192.4" y="92">30</text>
<text x="77.4" y="97.3">5</text>
<text x="152.8" y="99.1">21</text>
<text x="158.3" y="97.3">PIO4</text>
<text x="158.3" y="100.8">PIO3</text>
<text x="183.2" y="100.8">PIO6</text>
<text x="183.2" y="97.3">PIO5</text>
<text x="192.4" y="99.1">28</text>
<text x="50.8" y="102.9" transform="rotate(-90 50.8 102.9)">1</text>
<text x="52.2" y="107.4" transform="rotate(-90 52.2 107.4)">1</text>
<text x="152.8" y="102.6">22</text>
<text x="152.8" y="106.1">23</text>
<text x="158.3" y="104.4">PIO2</text>
<text x="158.3" y="107.9">PIO1</text>
<text x="183.2" y="107.9">PIO8</text>
<text x="183.2" y="104.4">PIO7</text>
<text x="192.4" y="106.1">26</text>
<text x="192.4" y="102.6">27</text>
<text x="297.8" y="106.1">5</text>
<text x="297.8" y="102.6">6</text>
<text x="312.2" y="104.4">7</text>
<text x="327.7" y="104.4">1</text>
<text x="331.2" y="106.1">SIG</text>
<text x="152.8" y="109.6">24</text>
<text x="158.3" y="111.4">3.3V</text>
<text x="183.7" y="111.4">GND</text>
<text x="192.4" y="109.6">25</text>
<text x="59" y="116.3">3</text>
<text x="63.5" y="114.9">3</text>
<text x="52.2" y="125.2" transform="rotate(-90 52.2 125.2)">2</text>
<text x="50.8" y="129.6" transform="rotate(-90 50.8 129.6)">2</text>
<text x="168.9" y="136.1">1</text>
<text x="172.4" y="137.9">1</text>
<text x="181.9" y="137.9">2</text>
<text x="185.4" y="136.1">2</text>
<text x="168.9" y="139.6">3</text>
<text x="168.9" y="143.2">5</text>
<text x="172.4" y="141.4">3</text>
<text x="181.9" y="141.4">4</text>
<text x="185.4" y="143.2">6</text>
<text x="185.4" y="139.6">4</text>
<text x="168.9" y="146.7">7</text>
<text x="172.4" y="144.9">5</text>
<text x="172.4" y="148.4">7</text>
<text x="181.9" y="148.4">8</text>
<text x="181.9" y="144.9">6</text>
<text x="185.4" y="146.7">8</text>
<text x="166.9" y="153.7">11</text>
<text x="168.9" y="150.2">9</text>
<text x="172.4" y="152">9</text>
<text x="172.4" y="155.5">11</text>
<text x="179.9" y="155.5">12</text>
<text x="179.9" y="152">10</text>
<text x="185.4" y="153.7">12</text>
<text x="185.4" y="150.2">10</text>
<text x="278.3" y="160.8">1</text>
<text x="325.9" y="160.8">1</text>
<text x="26.2" y="164.3">SIG</text>
<text x="33.7" y="162.6">1</text>
<text x="73.8" y="167.9">3</text>
<text x="73.8" y="164.3">2</text>
<text x="81.8" y="162.9" transform="rotate(-90 81.8 162.9)">8</text>
<text x="88.2" y="166.1">1</text>
<text x="281.8" y="162.6">SIG</text>
<text x="329.4" y="162.6">SIG</text>
<text x="50.8" y="173.5" transform="rotate(-90 50.8 173.5)">1</text>
<text x="81.8" y="172" transform="rotate(-90 81.8 172)">4</text>
<text x="52.2" y="178" transform="rotate(-90 52.2 178)">1</text>
<text x="190.2" y="178.4">5</text>
<text x="252" y="178.4">1</text>
<text x="256.5" y="179.8">+5V</text>
<text x="63.5" y="185.5">3</text>
<text x="190.2" y="185.5">3</text>
<text x="190.2" y="182">4</text>
<text x="252" y="182">2</text>
<text x="252" y="185.5">3</text>
<text x="256.5" y="183.4">GND</text>
<text x="59" y="186.9">3</text>
<text x="190.2" y="189">2</text>
<text x="252" y="189">4</text>
<text x="256.5" y="186.9">TXO</text>
<text x="256.5" y="190.4">RXI</text>
<text x="52.2" y="195.7" transform="rotate(-90 52.2 195.7)">2</text>
<text x="190.2" y="192.5">1</text>
<text x="252" y="192.5">5</text>
<text x="252" y="196.1">6</text>
<text x="256.5" y="194">DTR</text>
<text x="256.5" y="197.5">3V3</text>
<text x="50.8" y="200.2" transform="rotate(-90 50.8 200.2)">2</text>
<text x="250" y="208.4">1</text>
<text x="259.5" y="208.4">2</text>
<text x="253.5" y="210.2">12</text>
<text x="33.7" y="227.8">1</text>
<text x="77.4" y="227.8">6</text>
<text x="149.9" y="227.8">1</text>
<text x="185.2" y="227.8">1</text>
<text x="26.2" y="229.6">SIG</text>
<text x="77.4" y="231.4">5</text>
<text x="91.7" y="229.6">7</text>
<text x="145.4" y="229.2">1</text>
<text x="180.7" y="229.2">1</text>
<text x="366.9" y="233.1">1</text>
<text x="50.8" y="237" transform="rotate(-90 50.8 237)">1</text>
<text x="145.4" y="236.3">2</text>
<text x="149.9" y="234.9">2</text>
<text x="180.7" y="236.3">2</text>
<text x="185.2" y="234.9">2</text>
<text x="362.4" y="234.5">1</text>
<text x="52.2" y="241.5" transform="rotate(-90 52.2 241.5)">1</text>
<text x="145.4" y="243.3">3</text>
<text x="149.9" y="241.9">3</text>
<text x="180.7" y="243.3">3</text>
<text x="185.2" y="241.9">3</text>
<text x="59" y="250.4">3</text>
<text x="63.5" y="249">3</text>
<text x="145.4" y="250.4">4</text>
<text x="149.9" y="249">4</text>
<text x="180.7" y="250.4">4</text>
<text x="185.2" y="249">4</text>
<text x="145.4" y="257.5">5</text>
<text x="149.9" y="256">5</text>
<text x="180.7" y="257.5">5</text>
<text x="185.2" y="256">5</text>
<text x="50.8" y="263.7" transform="rotate(-90 50.8 263.7)">2</text>
<text x="52.2" y="259.2" transform="rotate(-90 52.2 259.2)">2</text>
</g>
<g font-size="3.2">
<text x="24.9" y="33.8">GND</text>
<text x="33.7" y="32">2</text>
<text x="327.7" y="51.4">2</text>
<text x="331.2" y="53.2">GND</text>
<text x="24.9" y="99.1">GND</text>
<text x="33.7" y="97.3">2</text>
<text x="327.7" y="107.9">2</text>
<text x="331.2" y="109.6">GND</text>
<text x="24.9" y="167.9">GND</text>
<text x="33.7" y="166.1">2</text>
<text x="278.3" y="164.3">2</text>
<text x="281.8" y="166.1">GND</text>
<text x="325.9" y="164.3">2</text>
<text x="329.4" y="166.1">GND</text>
<text x="24.9" y="233.1">GND</text>
<text x="33.7" y="231.4">2</text>
</g>
<g font-size="2.5" fill="#00f">
<text x="223.1" y="222.5">1</text>
<text x="223.1" y="233.1">1</text>
</g>
</svg>
